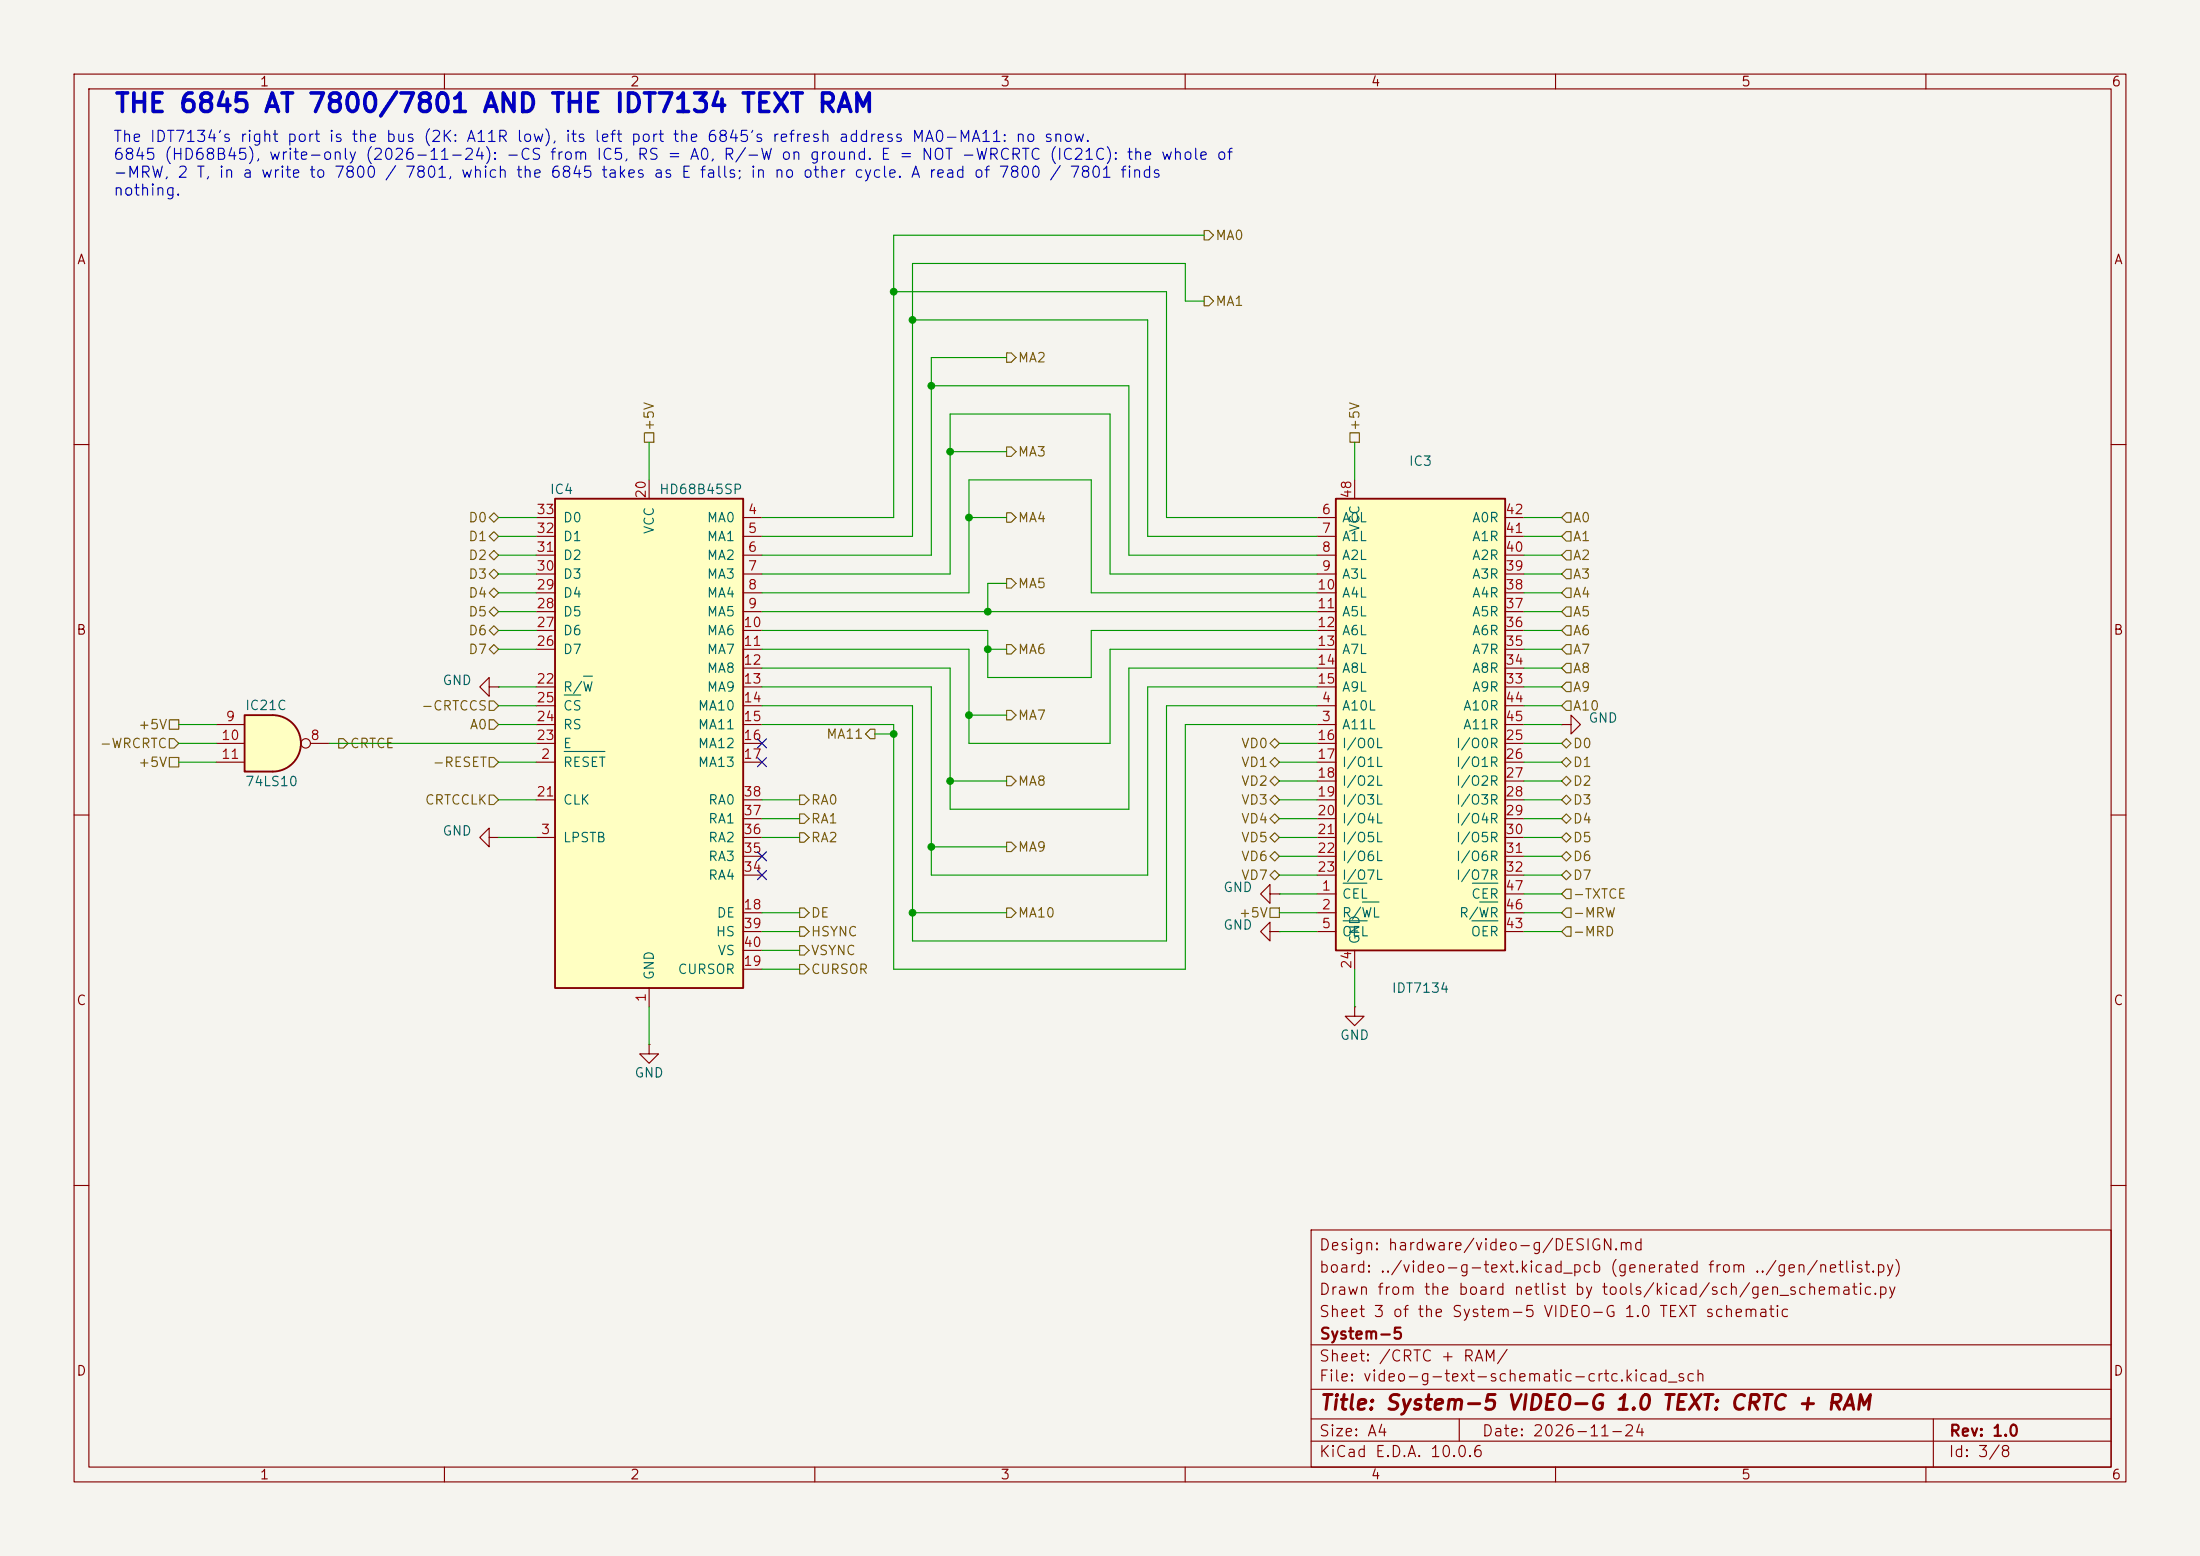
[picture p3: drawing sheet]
<svg xmlns="http://www.w3.org/2000/svg" width="297mm" height="210mm" viewBox="0 0 297 210" stroke-linecap="round" stroke-linejoin="round" font-family="sans-serif">
<path d="M0 0h297v210h-297z" fill="#f5f4ef" stroke="#f5f4ef" stroke-width=".14"/>
<g fill="none" stroke="#840000" stroke-width=".15">
<path d="M10 10h277v190h-277zM12 12h273v186h-273zM60 10v2M110 10v2M160 10v2M210 10v2M260 10v2M10 60h2M285 60h2M10 110h2M285 110h2M10 160h2"/>
<path d="M177 166h108v32h-108zM285 160h2M60 198v2M110 198v2M160 198v2M177 194.5h108M177 191.5h108M177 187.5h108M177 181.5h108M197 191.5v3M210 198v2M260 198v2"/>
<path d="M261 191.5v6.5"/>
</g>
<path d="M180.3 67.3h22.9v61h-22.9z" fill="#ffffc2"/>
<path d="M180.3 67.3h22.9v61h-22.9z" fill="none" stroke="#840000" stroke-width=".25"/>
<g fill="none" stroke="#840000" stroke-width=".15">
<path d="M177.8 69.9h2.5M177.8 72.4h2.5M177.8 74.9h2.5M177.8 77.5h2.5M182.9 64.8v2.5M203.2 69.9h2.5M203.2 72.4h2.5M203.2 74.9h2.5M203.2 77.5h2.5M177.8 97.8h2.5M177.8 95.3h2.5M177.8 80h2.5"/>
<path d="M177.8 82.6h2.5M177.8 85.1h2.5M177.8 87.6h2.5M177.8 90.2h2.5M177.8 92.7h2.5M203.2 97.8h2.5M203.2 95.3h2.5M203.2 80h2.5M203.2 82.6h2.5M203.2 85.1h2.5M203.2 87.6h2.5M203.2 90.2h2.5"/>
<path d="M203.2 92.7h2.5M177.8 100.3h2.5M177.8 102.9h2.5M177.8 105.4h2.5M177.8 108h2.5M177.8 110.5h2.5M177.8 113h2.5M177.8 115.6h2.5M177.8 118.1h2.5M203.2 100.3h2.5M203.2 102.9h2.5M203.2 105.4h2.5"/>
<path d="M203.2 108h2.5M203.2 110.5h2.5M203.2 113h2.5M203.2 115.6h2.5M203.2 118.1h2.5M177.8 120.7h2.5M177.8 123.2h2.5M177.8 125.7h2.5M182.9 128.3v2.5M203.2 120.7h2.5M203.2 123.2h2.5M203.2 125.7h2.5"/>
</g>
<path d="M181.3 119.2h3.2M198.8 119.2h3.4M181.3 124.3h3.3M183.9 121.7h2.3M198.7 124.3h3.5M199.7 121.7h2.5" fill="none" stroke="#006464" stroke-width=".15"/>
<path d="M74.9 67.3h25.4v66.1h-25.4z" fill="#ffffc2"/>
<path d="M74.9 67.3h25.4v66.1h-25.4z" fill="none" stroke="#840000" stroke-width=".25"/>
<g fill="none" stroke="#840000" stroke-width=".15">
<path d="M72.4 69.9h2.5M72.4 72.4h2.5M72.4 74.9h2.5M72.4 77.5h2.5M87.6 64.8v2.5M100.3 69.9h2.6M100.3 72.4h2.6M100.3 74.9h2.6M100.3 77.5h2.6M72.4 80h2.5M72.4 82.6h2.5M72.4 85.1h2.5"/>
<path d="M72.4 87.6h2.5M72.4 92.7h2.5M72.4 95.3h2.5M72.4 97.8h2.5M100.3 80h2.6M100.3 82.6h2.6M100.3 85.1h2.6M100.3 87.6h2.6M100.3 90.2h2.6M100.3 92.7h2.6M100.3 95.3h2.6M100.3 97.8h2.6"/>
<path d="M66 113v-1.2l-1.2 1.2 1.2 1.3v-1.3h1.3M67.3 113h.1M72.4 102.9h2.5M72.4 113h2.5M72.4 100.3h2.5M72.4 108h2.5M100.3 102.9h2.6M100.3 113h2.6M100.3 100.3h2.6M100.3 108h2.6M100.3 118.1h2.6M100.3 115.6h2.6"/>
<path d="M100.3 110.5h2.6M87.6 133.4v2.5M100.3 123.2h2.6M100.3 130.8h2.6M100.3 125.7h2.6M100.3 128.3h2.6M87.6 141v1.2h1.3l-1.3 1.3-1.2-1.3h1.2M87.6 141h.1"/>
</g>
<path d="M76.2 93.8h2.2M78.8 91.3h1.2M76.2 101.4h5.5" fill="none" stroke="#006464" stroke-width=".15"/>
<path d="M36.8 96.5a3.8 3.8 0 0 1 3.8 3.8 3.8 3.8 0 0 1-3.8 3.8z" fill="#ffffc2" stroke="#ffffc2" stroke-width=".14"/>
<path d="M33 96.5h3.8v7.6h-3.8z" fill="#ffffc2"/>
<path d="M33 96.5h3.8a3.8 3.8 0 0 1 3.8 3.8 3.8 3.8 0 0 1-3.8 3.8h-3.8z" fill="none" stroke="#840000" stroke-width=".25"/>
<g fill="none" stroke="#840000" stroke-width=".15">
<path d="M29.2 97.8h3.8M66 92.7v-1.3l-1.2 1.3 1.2 1.3v-1.3h1.3M67.3 92.7h.1M210.8 97.8h1.3v-1.3l1.3 1.3-1.3 1.3v-1.3M210.8 97.8h.1M29.2 100.3h3.8M29.2 102.9h3.8M41.9 100.3h2.5M171.4 125.7v-1.2l-1.2 1.2 1.2 1.3v-1.3h1.3M171.4 120.7v-1.3l-1.2 1.3 1.2 1.2v-1.2h1.3M172.7 125.7h.1M172.7 120.7h.1"/>
<path d="M182.9 135.9v1.3h1.2l-1.2 1.2-1.3-1.2h1.3M182.9 135.9h.1"/>
<circle cx="41.3" cy="100.3" r=".63"/>
</g>
<g fill="none" stroke="#725600" stroke-width=".15">
<path d="M162.6 31.1h.6l.6 .7-.6 .6h-.6zM87 58.4h1.3v1.3h-1.3zM135.9 47.6h.6l.7 .7-.7 .6h-.6zM162.6 40h.6l.6 .6-.6 .7h-.6zM182.2 58.4h1.3v1.3h-1.3zM66 77.5l.7-.7 .6 .7-.6 .6zM66 69.9l.7-.7 .6 .7-.6 .6zM66.7 74.3l.6 .6-.6 .7-.7-.7zM66.7 71.8l.6 .6-.6 .6-.7-.6zM135.9 78.1h.6l.7 .6-.7 .7h-.6zM135.9 69.2h.6l.7 .7-.7 .6h-.6zM135.9 60.3h.6l.7 .7-.7 .6h-.6z"/>
<path d="M211.5 79.4h.6v1.2h-.6l-.7-.6zM211.5 76.8h.6v1.3h-.6l-.7-.6zM211.5 74.3h.6v1.3h-.6l-.7-.7zM211.5 71.8h.6v1.2h-.6l-.7-.6zM211.5 69.2h.6v1.3h-.6l-.7-.6zM22.9 99.7h.6l.6 .6-.6 .7h-.6zM22.9 97.2h1.2v1.2h-1.2zM45.7 99.7h.7l.6 .6-.6 .7h-.7zM66 80l.7-.6 .6 .6-.6 .6zM66 82.6l.7-.7 .6 .7-.6 .6zM66 85.1l.7-.6 .6 .6-.6 .6zM66 94.6h.7l.6 .7-.6 .6h-.7z"/>
<path d="M66 97.2h.7l.6 .6-.6 .6h-.7zM66.7 87l.6 .6-.6 .7-.7-.7zM117.5 98.4h.6v1.3h-.6l-.7-.6zM135.9 95.9h.6l.7 .6-.7 .7h-.6zM135.9 87h.6l.7 .6-.7 .7h-.6zM211.5 99.7l.6 .6-.6 .7-.7-.7zM211.5 92.1h.6v1.2h-.6l-.7-.6zM211.5 89.5h.6v1.3h-.6l-.7-.6zM211.5 94.6h.6v1.3h-.6l-.7-.6zM211.5 87h.6v1.3h-.6l-.7-.7zM211.5 84.5h.6v1.2h-.6l-.7-.6zM211.5 81.9h.6v1.3h-.6l-.7-.6z"/>
<path d="M22.9 102.2h1.2v1.3h-1.2zM66 107.3h.7l.6 .7-.6 .6h-.7zM66 102.2h.7l.6 .7-.6 .6h-.7zM107.9 107.3h.7l.6 .7-.6 .6h-.7zM107.9 109.9h.7l.6 .6-.6 .6h-.7zM107.9 112.4h.7l.6 .6-.6 .7h-.7zM135.9 104.8h.6l.7 .6-.7 .6h-.6zM135.9 113.7h.6l.7 .6-.7 .6h-.6zM171.4 113l.7-.6 .6 .6-.6 .7zM171.4 108l.7-.7 .6 .7-.6 .6zM171.4 105.4l.7-.6 .6 .6-.6 .6zM171.4 115.6l.7-.7 .6 .7-.6 .6z"/>
<path d="M171.4 100.3l.7-.6 .6 .6-.6 .7zM171.4 102.9l.7-.7 .6 .7-.6 .6zM172.1 109.9l.6 .6-.6 .6-.7-.6zM172.1 117.5l.6 .6-.6 .6-.7-.6zM210.8 102.9l.7-.7 .6 .7-.6 .6zM210.8 105.4l.7-.6 .6 .6-.6 .6zM210.8 108l.7-.7 .6 .7-.6 .6zM210.8 110.5l.7-.6 .6 .6-.6 .6zM210.8 113l.7-.6 .6 .6-.6 .7zM210.8 115.6l.7-.7 .6 .7-.6 .6zM210.8 118.1l.7-.6 .6 .6-.6 .6zM107.9 122.6h.7l.6 .6-.6 .6h-.7z"/>
<path d="M107.9 125.1h.7l.6 .6-.6 .7h-.7zM107.9 130.2h.7l.6 .6-.6 .6h-.7zM107.9 127.6h.7l.6 .7-.6 .6h-.7zM135.9 122.6h.6l.7 .6-.7 .6h-.6zM171.4 122.6h1.3v1.2h-1.3zM211.5 125.1h.6v1.3h-.6l-.7-.7zM211.5 122.6h.6v1.2h-.6l-.7-.6zM211.5 120h.6v1.3h-.6l-.7-.6z"/>
</g>
<g fill="none" stroke="#009600" stroke-width=".15">
<path d="M120.6 39.4h36.9v30.5h20.3M162.6 31.8h-42v38.1h-17.7M87.6 59.7v5.1M123.2 43.2h31.7v29.2h22.9M125.7 52.1h26.7v22.8h25.4M135.9 48.3h-10.2v26.6h-22.8M162.6 40.6h-2.6v-5h-36.8v36.8h-20.3M182.9 59.7v5.1M67.3 74.9h5.1M67.3 77.5h5.1M67.3 72.4h5.1M67.3 69.9h5.1"/>
<path d="M102.9 77.5h25.4v-21.6h21.6v21.6h27.9M128.3 61h7.6M130.8 69.9h5.1M135.9 78.7h-2.6v3.9M205.7 74.9h5.1M205.7 77.5h5.1M205.7 72.4h5.1M205.7 69.9h5.1M24.1 97.8h5.1M67.3 87.6h5.1M67.3 80h5.1M67.3 82.6h5.1"/>
<path d="M67.3 85.1h5.1M67.3 95.3h5.1M67.3 92.7h5.1M67.3 97.8h5.1M102.9 92.7h22.8v25.4h29.2v-25.4h22.9M102.9 87.6h27.9v12.7h19.1v-12.7h27.9M102.9 80h27.9v-15.2h16.5v15.2h30.5M102.9 82.6h74.9M102.9 85.1h30.4v6.3h14v-6.3h30.5M102.9 95.3h20.3v31.7h34.3v-31.7h20.3M102.9 97.8h17.7v33h39.4v-33h17.8M102.9 90.2h25.4v19h24.1v-19h25.4"/>
<path d="M118.1 99.1h2.5M130.8 96.5h5.1M133.3 87.6h2.6M205.7 87.6h5.1M205.7 80h5.1M205.7 82.6h5.1M205.7 85.1h5.1M205.7 95.3h5.1M205.7 90.2h5.1M205.7 92.7h5.1M205.7 97.8h5.1M24.1 100.3h5.1"/>
<path d="M24.1 102.9h5.1M44.4 100.3h28M67.3 108h5.1M67.3 102.9h5.1M67.3 113h5.1M102.9 108h5M102.9 110.5h5M102.9 113h5M125.7 114.3h10.2M128.3 105.4h7.6M172.7 118.1h5.1M172.7 100.3h5.1"/>
<path d="M172.7 108h5.1M172.7 105.4h5.1M172.7 102.9h5.1M172.7 110.5h5.1M172.7 113h5.1M172.7 115.6h5.1M205.7 118.1h5.1M205.7 100.3h5.1M205.7 108h5.1M205.7 105.4h5.1M205.7 102.9h5.1M205.7 110.5h5.1"/>
<path d="M205.7 113h5.1M205.7 115.6h5.1M87.6 135.9v5.1M102.9 125.7h5M102.9 123.2h5M102.9 130.8h5M102.9 128.3h5M123.2 123.2h12.7M172.7 125.7h5.1M172.7 120.7h5.1M172.7 123.2h5.1M182.9 130.8v5.1"/>
<path d="M205.7 125.7h5.1M205.7 120.7h5.1M205.7 123.2h5.1"/>
</g>
<path d="M102.3 99.7l1.2 1.2M103.5 99.7l-1.2 1.2M102.3 102.3l1.2 1.2M102.3 115l1.2 1.2M102.3 117.5l1.2 1.2M103.5 102.3l-1.2 1.2M103.5 115l-1.2 1.2M103.5 117.5l-1.2 1.2" fill="none" stroke="#000084" stroke-width=".15"/>
<g fill="#009600" stroke="#009600" stroke-width=".14">
<circle cx="120.6" cy="39.4" r=".46"/>
<circle cx="123.2" cy="43.2" r=".46"/>
<circle cx="125.7" cy="52.1" r=".46"/>
<circle cx="128.3" cy="61" r=".46"/>
<circle cx="130.8" cy="69.9" r=".46"/>
<circle cx="123.2" cy="123.2" r=".46"/>
<circle cx="125.7" cy="114.3" r=".46"/>
<circle cx="120.6" cy="99.1" r=".46"/>
<circle cx="128.3" cy="105.4" r=".46"/>
<circle cx="133.3" cy="82.6" r=".46"/>
<circle cx="133.3" cy="87.6" r=".46"/>
<circle cx="130.8" cy="96.5" r=".46"/>
</g>
<text font-size="2.5" fill="#0000c2" x="15.3" y="15.8">THE 6845 AT 7800/7801 AND THE IDT7134 TEXT RAM</text>
<text font-size="2" fill="#840000" x="178" y="190.8">Title: System-5 VIDEO-G 1.0 TEXT: CRTC + RAM</text>
<g font-size="1.5" fill="#0000c2">
<text x="15.2" y="19.5">The IDT7134's right port is the bus (2K: A11R low), its left port the 6845's refresh address MA0-MA11: no snow.</text>
<text x="15.2" y="22">6845 (HD68B45), write-only (2026-11-24): -CS from IC5, RS = A0, R/-W on ground. E = NOT -WRCRTC (IC21C): the whole of</text>
<text x="15.2" y="24.4">-MRW, 2 T, in a write to 7800 / 7801, which the 6845 takes as E falls; in no other cycle. A read of 7800 / 7801 finds</text>
<text x="15.2" y="26.8">nothing.</text>
</g>
<g font-size="1.5" fill="#840000">
<text x="178" y="172.1">board: ../video-g-text.kicad_pcb (generated from ../gen/netlist.py)</text>
<text x="178" y="169.1">Design: hardware/video-g/DESIGN.md</text>
<text x="178" y="178.1">Sheet 3 of the System-5 VIDEO-G 1.0 TEXT schematic</text>
<text x="178" y="175.1">Drawn from the board netlist by tools/kicad/sch/gen_schematic.py</text>
<text x="178" y="184.1">Sheet: /CRTC + RAM/</text>
<text x="178" y="181.1">System-5</text>
<text x="178" y="186.8">File: video-g-text-schematic-crtc.kicad_sch</text>
<text x="178" y="197">KiCad E.D.A. 10.0.6</text>
<text x="178" y="194.2">Size: A4</text>
<text x="200" y="194.2">Date: 2026-11-24</text>
<text x="263" y="197">Id: 3/8</text>
<text x="263" y="194.2">Rev: 1.0</text>
</g>
<g font-size="1.3" fill="#840000">
<text x="35" y="12">1</text>
<text x="85" y="12">2</text>
<text x="135" y="12">3</text>
<text x="185" y="12">4</text>
<text x="235" y="12">5</text>
<text x="285" y="12">6</text>
<text x="10.3" y="36">A</text>
<text x="285.3" y="36">A</text>
<text x="10.2" y="86">B</text>
<text x="285.2" y="86">B</text>
<text x="10.2" y="136">C</text>
<text x="285.2" y="136">C</text>
<text x="10.2" y="186">D</text>
<text x="285.2" y="186">D</text>
<text x="35" y="200">1</text>
<text x="85" y="200">2</text>
<text x="135" y="200">3</text>
<text x="185" y="200">4</text>
<text x="235" y="200">5</text>
<text x="285" y="200">6</text>
</g>
<g font-size="1.3" fill="#725600">
<text x="164" y="32.7">MA0</text>
<text x="164" y="41.6">MA1</text>
<text x="137.3" y="49.2">MA2</text>
<text x="88.6" y="58.3" transform="rotate(-90 88.6 58.3)">+5V</text>
<text x="183.8" y="58.3" transform="rotate(-90 183.8 58.3)">+5V</text>
<text x="137.3" y="61.9">MA3</text>
<text x="63.1" y="70.8">D0</text>
<text x="137.3" y="70.8">MA4</text>
<text x="212.3" y="70.8">A0</text>
<text x="63.1" y="75.9">D2</text>
<text x="63.1" y="73.4">D1</text>
<text x="212.3" y="75.9">A2</text>
<text x="212.3" y="73.4">A1</text>
<text x="63.1" y="81">D4</text>
<text x="63.1" y="83.5">D5</text>
<text x="63.1" y="78.4">D3</text>
<text x="137.3" y="79.7">MA5</text>
<text x="212.3" y="83.5">A5</text>
<text x="212.3" y="81">A4</text>
<text x="212.3" y="78.4">A3</text>
<text x="63.1" y="86.1">D6</text>
<text x="63.1" y="88.6">D7</text>
<text x="137.3" y="88.6">MA6</text>
<text x="212.3" y="88.6">A7</text>
<text x="212.3" y="86.1">A6</text>
<text x="212.3" y="93.7">A9</text>
<text x="212.3" y="91.1">A8</text>
<text x="13.4" y="101.3">-WRCRTC</text>
<text x="18.6" y="98.8">+5V</text>
<text x="47.2" y="101.3">CRTCE</text>
<text x="56.8" y="96.2">-CRTCCS</text>
<text x="63.3" y="98.8">A0</text>
<text x="111.5" y="100">MA11</text>
<text x="137.3" y="97.5">MA7</text>
<text x="167.5" y="101.3">VD0</text>
<text x="212.3" y="101.3">D0</text>
<text x="212.3" y="96.2">A10</text>
<text x="18.6" y="103.8">+5V</text>
<text x="58.3" y="103.8">-RESET</text>
<text x="137.3" y="106.4">MA8</text>
<text x="167.5" y="106.4">VD2</text>
<text x="167.5" y="103.8">VD1</text>
<text x="212.3" y="103.8">D1</text>
<text x="212.3" y="106.4">D2</text>
<text x="57.3" y="108.9">CRTCCLK</text>
<text x="109.4" y="108.9">RA0</text>
<text x="109.4" y="111.5">RA1</text>
<text x="109.4" y="114">RA2</text>
<text x="167.5" y="114">VD5</text>
<text x="167.5" y="111.5">VD4</text>
<text x="167.5" y="108.9">VD3</text>
<text x="212.3" y="108.9">D3</text>
<text x="212.3" y="111.5">D4</text>
<text x="212.3" y="114">D5</text>
<text x="137.3" y="115.3">MA9</text>
<text x="167.5" y="119.1">VD7</text>
<text x="167.5" y="116.5">VD6</text>
<text x="212.3" y="116.5">D6</text>
<text x="212.3" y="119.1">D7</text>
<text x="109.4" y="124.2">DE</text>
<text x="137.3" y="124.2">MA10</text>
<text x="167.2" y="124.2">+5V</text>
<text x="212.3" y="124.2">-MRW</text>
<text x="212.3" y="121.6">-TXTCE</text>
<text x="109.4" y="126.7">HSYNC</text>
<text x="109.4" y="131.8">CURSOR</text>
<text x="109.4" y="129.2">VSYNC</text>
<text x="212.3" y="126.7">-MRD</text>
</g>
<g font-size="1.3" fill="#006464">
<text x="190.1" y="63.2">IC3</text>
<text x="74.1" y="67">IC4</text>
<text x="75.9" y="70.8">D0</text>
<text x="88.9" y="67">HD68B45SP</text>
<text x="95.3" y="70.8">MA0</text>
<text x="181.1" y="70.8">A0L</text>
<text x="183.8" y="71.9" transform="rotate(-90 183.8 71.9)">VCC</text>
<text x="198.6" y="70.8">A0R</text>
<text x="75.9" y="75.9">D2</text>
<text x="75.9" y="73.4">D1</text>
<text x="88.6" y="72.2" transform="rotate(-90 88.6 72.2)">VCC</text>
<text x="95.3" y="73.4">MA1</text>
<text x="95.3" y="75.9">MA2</text>
<text x="181.1" y="73.4">A1L</text>
<text x="181.1" y="75.9">A2L</text>
<text x="198.6" y="75.9">A2R</text>
<text x="198.6" y="73.4">A1R</text>
<text x="75.9" y="83.5">D5</text>
<text x="75.9" y="81">D4</text>
<text x="75.9" y="78.4">D3</text>
<text x="95.3" y="78.4">MA3</text>
<text x="95.3" y="81">MA4</text>
<text x="95.3" y="83.5">MA5</text>
<text x="181.1" y="78.4">A3L</text>
<text x="181.1" y="81">A4L</text>
<text x="181.1" y="83.5">A5L</text>
<text x="198.6" y="83.5">A5R</text>
<text x="198.6" y="81">A4R</text>
<text x="198.6" y="78.4">A3R</text>
<text x="75.9" y="88.6">D7</text>
<text x="75.9" y="86.1">D6</text>
<text x="95.3" y="86.1">MA6</text>
<text x="95.3" y="88.6">MA7</text>
<text x="181.1" y="86.1">A6L</text>
<text x="181.1" y="88.6">A7L</text>
<text x="198.6" y="88.6">A7R</text>
<text x="198.6" y="86.1">A6R</text>
<text x="59.6" y="92.8">GND</text>
<text x="75.9" y="93.7">R/W</text>
<text x="95.3" y="91.1">MA8</text>
<text x="95.3" y="93.7">MA9</text>
<text x="181.1" y="91.1">A8L</text>
<text x="181.1" y="93.7">A9L</text>
<text x="198.6" y="93.7">A9R</text>
<text x="198.6" y="91.1">A8R</text>
<text x="33" y="96.2">IC21C</text>
<text x="75.9" y="101.3">E</text>
<text x="75.9" y="98.8">RS</text>
<text x="75.9" y="96.2">CS</text>
<text x="94.1" y="96.2">MA10</text>
<text x="94.1" y="98.8">MA11</text>
<text x="94.1" y="101.3">MA12</text>
<text x="181.1" y="98.8">A11L</text>
<text x="181.1" y="96.2">A10L</text>
<text x="181.1" y="101.3">I/O0L</text>
<text x="196.5" y="101.3">I/O0R</text>
<text x="197.4" y="96.2">A10R</text>
<text x="197.4" y="98.8">A11R</text>
<text x="214.4" y="97.9">GND</text>
<text x="33" y="106.4">74LS10</text>
<text x="75.9" y="103.8">RESET</text>
<text x="94.1" y="103.8">MA13</text>
<text x="181.1" y="103.8">I/O1L</text>
<text x="181.1" y="106.4">I/O2L</text>
<text x="196.5" y="103.8">I/O1R</text>
<text x="196.5" y="106.4">I/O2R</text>
<text x="59.6" y="113.1">GND</text>
<text x="75.9" y="114">LPSTB</text>
<text x="75.9" y="108.9">CLK</text>
<text x="95.5" y="114">RA2</text>
<text x="95.5" y="111.5">RA1</text>
<text x="95.5" y="108.9">RA0</text>
<text x="181.1" y="108.9">I/O3L</text>
<text x="181.1" y="111.5">I/O4L</text>
<text x="181.1" y="114">I/O5L</text>
<text x="196.5" y="108.9">I/O3R</text>
<text x="196.5" y="111.5">I/O4R</text>
<text x="196.5" y="114">I/O5R</text>
<text x="95.5" y="119.1">RA4</text>
<text x="95.5" y="116.5">RA3</text>
<text x="181.1" y="116.5">I/O6L</text>
<text x="181.1" y="119.1">I/O7L</text>
<text x="196.5" y="116.5">I/O6R</text>
<text x="196.5" y="119.1">I/O7R</text>
<text x="96.7" y="124.2">DE</text>
<text x="165.1" y="125.8">GND</text>
<text x="165.1" y="120.7">GND</text>
<text x="181.1" y="121.6">CEL</text>
<text x="181.1" y="124.2">R/WL</text>
<text x="196.9" y="124.2">R/WR</text>
<text x="198.5" y="121.6">CER</text>
<text x="91.4" y="131.8">CURSOR</text>
<text x="96.5" y="126.7">HS</text>
<text x="96.8" y="129.2">VS</text>
<text x="181.1" y="126.7">OEL</text>
<text x="183.8" y="127.5" transform="rotate(-90 183.8 127.5)">GND</text>
<text x="198.5" y="126.7">OER</text>
<text x="88.6" y="132.4" transform="rotate(-90 88.6 132.4)">GND</text>
<text x="187.8" y="134.3">IDT7134</text>
<text x="180.8" y="140.7">GND</text>
<text x="85.6" y="145.7">GND</text>
</g>
<g font-size="1.3" fill="#a90000">
<text x="72.3" y="69.7">33</text>
<text x="87.5" y="67.4" transform="rotate(-90 87.5 67.4)">20</text>
<text x="100.9" y="69.7">4</text>
<text x="178.3" y="69.7">6</text>
<text x="182.7" y="67.4" transform="rotate(-90 182.7 67.4)">48</text>
<text x="203.1" y="69.7">42</text>
<text x="72.3" y="77.3">30</text>
<text x="72.3" y="74.8">31</text>
<text x="72.3" y="72.3">32</text>
<text x="100.9" y="72.3">5</text>
<text x="100.9" y="74.8">6</text>
<text x="100.9" y="77.3">7</text>
<text x="178.3" y="72.3">7</text>
<text x="178.3" y="74.8">8</text>
<text x="178.3" y="77.3">9</text>
<text x="203.1" y="77.3">39</text>
<text x="203.1" y="74.8">40</text>
<text x="203.1" y="72.3">41</text>
<text x="72.3" y="82.4">28</text>
<text x="72.3" y="79.9">29</text>
<text x="100.9" y="79.9">8</text>
<text x="100.9" y="82.4">9</text>
<text x="177.7" y="79.9">10</text>
<text x="177.7" y="82.4">11</text>
<text x="203.1" y="82.4">37</text>
<text x="203.1" y="79.9">38</text>
<text x="72.3" y="87.5">26</text>
<text x="72.3" y="85">27</text>
<text x="100.3" y="85">10</text>
<text x="100.3" y="87.5">11</text>
<text x="177.7" y="85">12</text>
<text x="177.7" y="87.5">13</text>
<text x="203.1" y="87.5">35</text>
<text x="203.1" y="85">36</text>
<text x="72.3" y="92.6">22</text>
<text x="72.3" y="95.1">25</text>
<text x="100.3" y="90">12</text>
<text x="100.3" y="92.6">13</text>
<text x="100.3" y="95.1">14</text>
<text x="177.7" y="90">14</text>
<text x="177.7" y="92.6">15</text>
<text x="178.3" y="95.1">4</text>
<text x="203.1" y="92.6">33</text>
<text x="203.1" y="90">34</text>
<text x="203.1" y="95.1">44</text>
<text x="29.8" y="100.2">10</text>
<text x="30.4" y="97.7">9</text>
<text x="41.8" y="100.2">8</text>
<text x="72.3" y="100.2">23</text>
<text x="72.3" y="97.7">24</text>
<text x="100.3" y="97.7">15</text>
<text x="100.3" y="100.2">16</text>
<text x="177.7" y="100.2">16</text>
<text x="178.3" y="97.7">3</text>
<text x="203.1" y="100.2">25</text>
<text x="203.1" y="97.7">45</text>
<text x="29.8" y="102.7">11</text>
<text x="72.3" y="107.8">21</text>
<text x="72.9" y="102.7">2</text>
<text x="100.3" y="102.7">17</text>
<text x="100.3" y="107.8">38</text>
<text x="177.7" y="102.7">17</text>
<text x="177.7" y="105.3">18</text>
<text x="177.7" y="107.8">19</text>
<text x="203.1" y="102.7">26</text>
<text x="203.1" y="105.3">27</text>
<text x="203.1" y="107.8">28</text>
<text x="72.9" y="112.9">3</text>
<text x="100.3" y="112.9">36</text>
<text x="100.3" y="110.4">37</text>
<text x="177.7" y="110.4">20</text>
<text x="177.7" y="112.9">21</text>
<text x="203.1" y="110.4">29</text>
<text x="203.1" y="112.9">30</text>
<text x="100.3" y="118">34</text>
<text x="100.3" y="115.4">35</text>
<text x="177.7" y="115.4">22</text>
<text x="177.7" y="118">23</text>
<text x="203.1" y="115.4">31</text>
<text x="203.1" y="118">32</text>
<text x="100.3" y="123.1">18</text>
<text x="100.3" y="125.6">39</text>
<text x="178.3" y="120.5">1</text>
<text x="178.3" y="123.1">2</text>
<text x="178.3" y="125.6">5</text>
<text x="203.1" y="125.6">43</text>
<text x="203.1" y="123.1">46</text>
<text x="203.1" y="120.5">47</text>
<text x="100.3" y="130.7">19</text>
<text x="100.3" y="128.1">40</text>
<text x="182.7" y="130.9" transform="rotate(-90 182.7 130.9)">24</text>
<text x="87.5" y="135.4" transform="rotate(-90 87.5 135.4)">1</text>
</g>
</svg>
